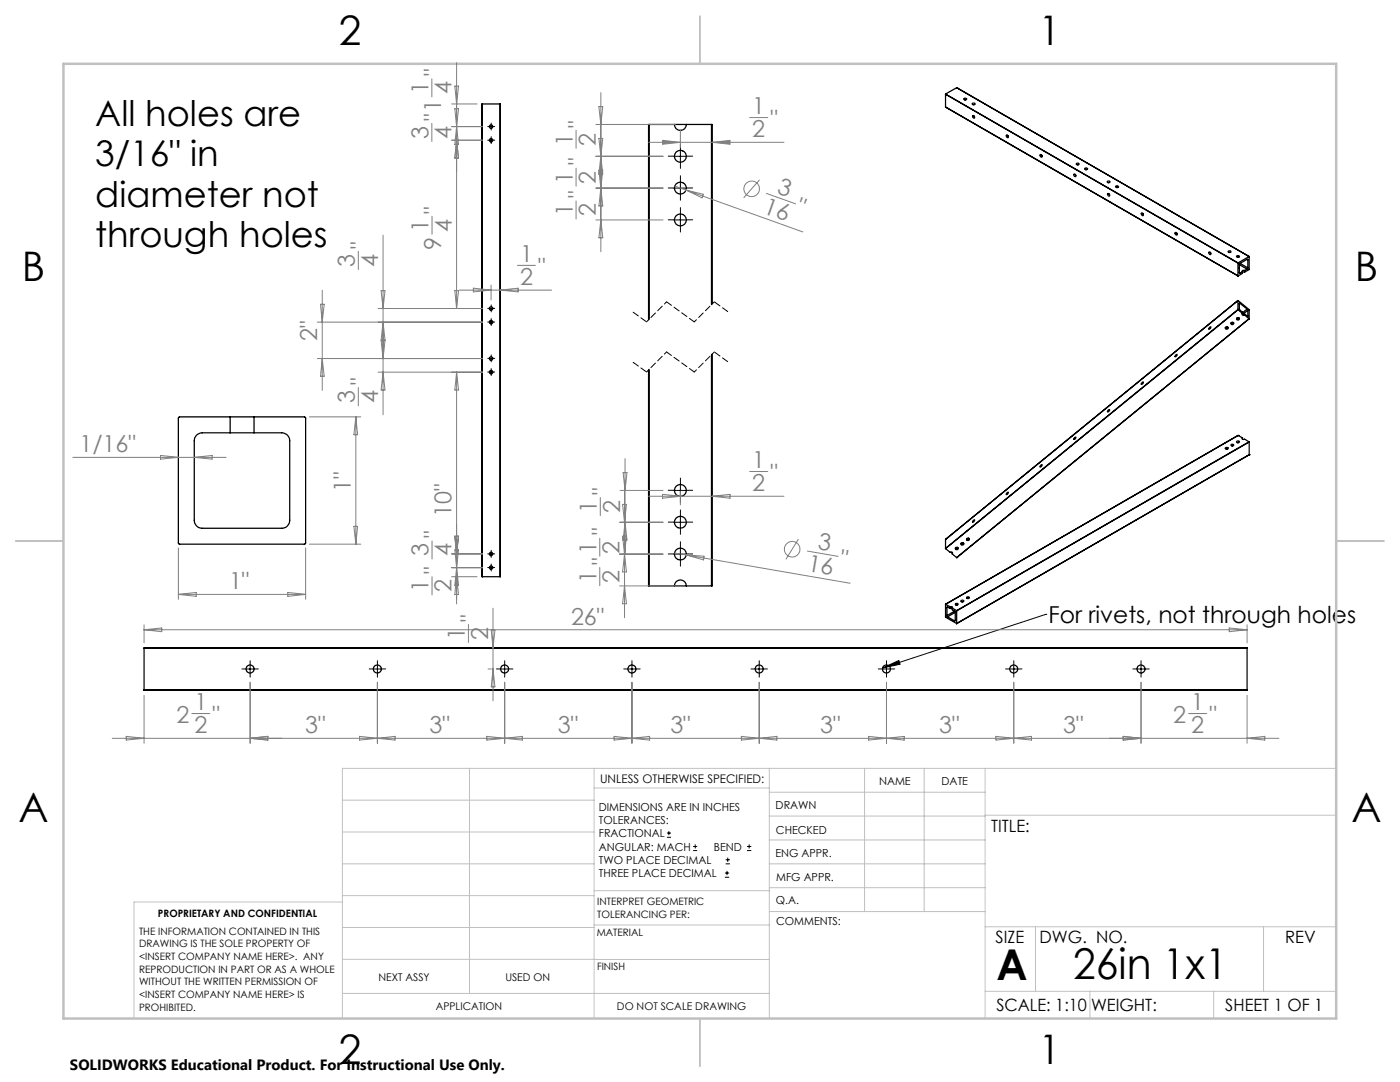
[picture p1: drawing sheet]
<svg xmlns="http://www.w3.org/2000/svg" width="279mm" height="216mm" viewBox="0 0 279 216" stroke-linecap="round" stroke-linejoin="round" font-family="sans-serif">
<g fill="none" stroke="#000" stroke-width=".25">
<path d="M188.7 18.8h.1M188.7 18.8v2.5M188.7 18.8l58.4 33.7M190.9 17.5h.1M190.9 17.5l58.4 33.7M190.9 17.5l-2.2 1.3M192.3 19.7a.33 .33 0 0 1 .6 .1 .31 .31 0 0 1-.3 .2 .31 .31 0 0 1-.3-.3zM192.5 19.9h.2M96.2 20.7v94.4M96.2 20.7h3.6M99.8 20.7v94.4M129.5 24.8h-.1v39"/>
<path d="M129.5 24.8v38.9M129.5 24.8h12.5M134.6 24.8a1.2 1.2 0 0 0 1.2 1.2 1.2 1.2 0 0 0 1.2-1.2M142 24.8h.1v35.8M142 24.8v36M188.7 21.3v.1M188.7 21.3l58.4 33.8M194.1 23.1a.25 .25 0 0 1 .3 .1 .25 .25 0 0 1-.1 .4zM194.1 20.6a.25 .25 0 0 1 .3-.1 .25 .25 0 0 1 .1 .3 .25 .25 0 0 1-.3 .1 .25 .25 0 0 1-.1-.3zM194.2 20.9h.2M194.4 23.1l.1 .2M200.9 27a.26 .26 0 0 1 .3 .1 .26 .26 0 0 1-.2 .3l-.1-.1z"/>
<path d="M201.1 27l.1 .2M207.6 30.8a.26 .26 0 0 1 .3 .2 .26 .26 0 0 1-.1 .3l-.2-.1zM207.9 30.9l.1 .2M214.3 34.7a.28 .28 0 0 1 .4 .2 .28 .28 0 0 1-.2 .3l-.2-.1zM214.6 34.8l.1 .2M214.9 32.6l.4 .1a.27 .27 0 0 1-.2 .2 .27 .27 0 0 1-.3-.2zM215 32.9h.2M216.5 33.6a.31 .31 0 0 1 .3-.1 .31 .31 0 0 1 .2 .3 .33 .33 0 0 1-.5-.2zM216.6 33.9h.3M221 36.2a.28 .28 0 0 1 .3-.1 .28 .28 0 0 1 .2 .2 .28 .28 0 0 1-.3 .2 .28 .28 0 0 1-.2-.3zM221.1 38.7a.25 .25 0 0 1 .3 .1 .25 .25 0 0 1-.2 .3zM221.2 36.4h.1"/>
<path d="M221.3 38.7l.1 .2M222.6 37.2a.31 .31 0 0 1 .4-.1 .31 .31 0 0 1 .2 .2 .33 .33 0 0 1-.6-.1zM222.8 37.4h.2M227.8 42.5a.29 .29 0 0 1 .3 .2 .29 .29 0 0 1 0 .3l-.3-.1zM228.1 42.6l.1 .2M234.5 46.4a.29 .29 0 0 1 .4 .2 .29 .29 0 0 1-.1 .3l-.2-.2zM234.8 46.5l.1 .2M241.3 50.3a.27 .27 0 0 1 .3 .2 .27 .27 0 0 1-.2 .3l-.2-.4zM241.5 50.4l.2 .2M245.1 50.2a.28 .28 0 0 1 .3-.2 .28 .28 0 0 1 .2 .3 .28 .28 0 0 1-.3 .1 .28 .28 0 0 1-.2-.2zM245.3 50.4h.2M246.8 51l.5 .1a.25 .25 0 0 1-.3 .3 .25 .25 0 0 1-.2-.4z"/>
<path d="M247 51.4h.2M247.1 52.5v2.6M247.1 60h.1M247.1 60l-58.4 47.6M247.1 60v1.8M247.1 60l2.2 1.8v1.8M247.1 52.5h.1M247.1 52.5l2.2-1.3v2.6l-.9 .5M247.3 54.4l.2 .1M247.3 53.4v.1M247.3 52.8v1.6M247.3 52.8l1.6 .9"/>
<path d="M247.5 52.6l-.2 .2M247.5 52.6l1.5 .8M248 54.3h.4M248 54.2v.3l-.9 .6M248 54.2l-.5 .3M248.4 54a.25 .25 0 0 0-.3-.1 .25 .25 0 0 0-.1 .3M248.4 54v.3M248.9 51.8h.1M248.9 51.8l-1.4 .8M248.9 53.7l-.5 .3M249 53.4l-.1 .3M249 51.8v1.6"/>
<path d="M129.4 73.8v43.1h.1M129.5 73.7v43.2M142 70.8v46.1M142.1 70.7v46.2h-.1M228 76.3h.2a.32 .32 0 0 1-.4 .3zM234.7 70.8h.2a.32 .32 0 0 1-.4 .3zM241.4 65.3h.3a.32 .32 0 0 1-.5 .3zM244.5 65.3l.3 .2 .3-.2M244.9 65.2l-.2 .2M245.7 64.4l.3 .2 .2-.2M246.1 64.3l-.3 .2M246.8 63.5l.3 .1 .2-.1"/>
<path d="M247.1 61.8h.1M247.1 61.8l-58.4 47.6M247.1 61.8l.9 .7M247.1 61.8l-58.4 47.7M247.2 63.4l-.3 .2M247.5 60.5h-.2v1.2l.7 .6v.2M247.5 60.5l1.4 1.2M247.5 60.5l-.2 .1M247.9 62.6l.3 .1h.2M248 62.5a.26 .26 0 0 0 0 .4 .26 .26 0 0 0 .4 0M248.4 62.7l.6 .3M248.4 62.9l.9 .7"/>
<path d="M248.4 62.7v.2M248.9 61.7l.1 .2M248.9 61.7l-.9 .7M249 61.9v1.1M249 63v.1M249 61.9l-.9 .8M249.3 63.6h.1M249.3 63.6l-58.4 47.7M45.9 83.2h-10.1l-.2 .1v25.1l.1 .2h25.2l.1-.1v-25.2l-.2-.1h-10.1M45.9 86.4h-5.5a1.57 1.57 0 0 0-1.6 1.5v15.9a1.57 1.57 0 0 0 1.6 1.6h15.8a1.57 1.57 0 0 0 1.6-1.6v-15.9a1.57 1.57 0 0 0-1.6-1.5h-5.5M45.9 83.2h4.8M45.9 86.4h4.8"/>
<path d="M45.9 83.2v3.2M50.7 83.2v3.2M200.9 98.4l.4-.1a.32 .32 0 0 1-.5 .3zM207.7 92.9l.3-.1a.32 .32 0 0 1-.4 .3zM214.4 87.3h.3a.32 .32 0 0 1-.4 .3zM221.2 81.8h.3a.35 .35 0 0 1-.5 .3zM244.5 89.4a.31 .31 0 0 1 .4-.1 .31 .31 0 0 1 .2 .2 .32 .32 0 0 1-.3 .1 .32 .32 0 0 1-.3-.2zM244.7 89.6h.2M245.7 88.7l.5 .1a.27 .27 0 0 1-.3 .2 .27 .27 0 0 1-.2-.2zM245.9 89h.1M246.8 88.1a.3 .3 0 0 1 .3-.1 .3 .3 0 0 1 .2 .2 .28 .28 0 0 1-.3 .2 .28 .28 0 0 1-.2-.3zM247 88.3h.2"/>
<path d="M247.1 86.9h.1M247.1 86.9l-58.4 33.7M247.1 86.9l.9 .5M248 87.4a.25 .25 0 0 0 .1 .3 .25 .25 0 0 0 .3-.1l.9 .6M248 87.4v.2M249.3 88.2h.1M249.3 88.2l-58.4 33.6M249.3 90.7h.1M249.3 90.7l-58.4 33.7M249.3 88.2l-58.4 33.7M249.3 88.2v2.5M96.2 115.1h3.6"/>
<path d="M129.5 116.9h12.5M134.6 116.9a1.2 1.2 0 0 1 1.2-1.2 1.2 1.2 0 0 1 1.2 1.2M188.7 109.4v.1M188.7 109.5l.9 .7a.26 .26 0 0 1 .4 0 .26 .26 0 0 1 0 .3M188.7 107.6h.1M188.7 107.6v1.8M190 110.5l.9 .8M190.1 110.2l-.1 .3M190.7 109.3l.2 .2 .3-.2M190.9 111.3h.1M191.1 109.2l-.3 .2M191.8 119.8a.33 .33 0 0 1 .5 .2 .31 .31 0 0 1-.3 .1 .31 .31 0 0 1-.2-.3z"/>
<path d="M191.8 108.4l.3 .1 .2-.1M192.2 108.3l-.3 .2M192.9 119.2a.26 .26 0 0 1 .3-.1 .26 .26 0 0 1 .2 .3h-.4zM192.9 107.5l.3 .1 .2-.1M193.1 119.4h.2M193.3 107.4l-.3 .2M194.2 103.9l.2-.2 .1 .1a.32 .32 0 0 1-.4 .3zM28.8 129.4v-.1h220.1v.1M28.8 137.7h220.1M28.8 129.4h220.1M28.8 129.4v8.3M188.7 123.1v.1"/>
<path d="M188.7 120.6h.1M188.7 123.2l2.2 1.2M188.7 120.6v2.5M188.7 120.6l.9 .5M189 122.8l.1 .3M189 121.2v1.6M189.1 121.1l-.1 .1M189.1 123.1l1.4 .8M189.1 121.1l.5 .3M189.6 121.1h.4v.2M189.6 121.4h.4M189.6 121.1v.3"/>
<path d="M190 121.3v.4l.5 .3M190 121.3l.9 .5M190.5 122l.1 .2M190.5 122l-1.5 .8M190.6 123.8l-.1 .1M190.6 122.2v1.6M190.6 122.2l-1.5 .9M190.7 120.4l.5 .1a.25 .25 0 0 1-.3 .2 .25 .25 0 0 1-.2-.3zM190.9 120.7h.1M190.9 121.8v.1M190.9 124.4h.1M190.9 121.9v2.5"/>
<path d="M191.9 120.1h.3M248.9 129.4v8.3"/>
<circle cx="98" cy="25.3" r=".35"/>
<circle cx="98" cy="28" r=".34"/>
<circle cx="135.8" cy="37.5" r="1.19"/>
<circle cx="135.8" cy="31.2" r="1.19"/>
<circle cx="135.8" cy="43.9" r="1.19"/>
<circle cx="98" cy="64.3" r=".35"/>
<circle cx="98" cy="74.2" r=".34"/>
<circle cx="98" cy="61.5" r=".34"/>
<circle cx="98" cy="71.5" r=".34"/>
<circle cx="244.8" cy="65.4" r=".27"/>
<circle cx="245.9" cy="64.5" r=".25"/>
<circle cx="247" cy="63.6" r=".25"/>
<circle cx="135.8" cy="97.9" r="1.19"/>
<circle cx="98" cy="110.5" r=".34"/>
<circle cx="98" cy="113.3" r=".34"/>
<circle cx="135.8" cy="110.6" r="1.19"/>
<circle cx="135.8" cy="104.2" r="1.19"/>
<circle cx="190.9" cy="109.5" r=".27"/>
<circle cx="192.1" cy="108.6" r=".27"/>
<circle cx="193.2" cy="107.6" r=".27"/>
<circle cx="49.9" cy="133.5" r=".8"/>
<circle cx="75.3" cy="133.5" r=".8"/>
<circle cx="100.7" cy="133.5" r=".8"/>
<circle cx="126.1" cy="133.5" r=".8"/>
<circle cx="151.5" cy="133.5" r=".8"/>
<circle cx="176.9" cy="133.5" r=".8"/>
<circle cx="202.3" cy="133.5" r=".8"/>
<circle cx="227.7" cy="133.5" r=".8"/>
</g>
<g fill="none" stroke="#808080" stroke-width=".2">
<path d="M86.2 15.7v3.6M90.8 17.2h.7l-.4 3.5zM91.1 12.5v49.1M119.9 18.5v31.7M86.2 24.6v3.7M90.1 25.3h6.2M90.1 20.7h5.1M90.1 28h6.2M90.8 21.7h.7l-.4 3.6zM91.1 25.3l.4 3.5h-.7zM91.1 28l.4 3.5h-.7zM115 26v3.6"/>
<path d="M115 33.5v3.6M118.9 24.8h15.9M118.9 31.2h13.4M118.9 37.5h13.4M119.5 21.3h.8l-.4 3.5zM119.5 27.6l.8 7.1h-.8l.8-7.1zM119.5 34h.8l-.8 7.1h.8zM129.4 28.4h27.1M132.2 28l3.6 .4-3.6 .4zM134.7 37.1l25.5 9.2M135.8 25.8v3.6M136.9 37.9l3.5 .9-.3 .7z"/>
<path d="M142.1 28.4l3.6-.4v.8zM149.6 23.5h3.6M151.6 35.9l-3.2 3.6M153 38.6l5.8 2.1M64.3 57.9v20M71.5 50.2v3.6M76.1 58h.7l-.4 3.6zM76.4 46.9v35.9M86.2 43.1v3.6M90.8 58h.7l-.4 3.6zM91.7 57.9h18.4M94.5 57.5l3.5 .4-3.5 .3z"/>
<path d="M98 56.9v3M99.8 57.9l3.6-.4v.7zM103.3 53h3.6M115 40.1v3.6M118.9 43.9h13.4M119.9 43.9l.4 3.5h-.8zM63.3 64.3h33M63.3 71.5h33M64 60.7h.7l-.4 3.6zM64.3 71.5l.4 3.6h-.7zM71.5 77.3v3.7M75.5 61.6h20.8"/>
<path d="M75.5 74.3h20.8M76.1 68h.7l-.4 3.5zM76.4 64.3l.4 3.5h-.7zM76.4 74.3l.4 3.5h-.7zM91.1 74.3v46.2M91.1 74.3l.4 3.5h-.7zM14.5 91.3h30.6M32 90.9l3.6 .4-3.6 .3zM38.8 91.3l3.5-.4v.7zM61.7 83.2h10.3M71 83.2v25.4M71 83.2l.4 3.5h-.8z"/>
<path d="M119.8 99.3v3.6M123.8 97.9h8.5M124.4 94.3h.7l-.4 3.6zM124.6 97.9v25.4M124.7 91.5v19.1M129.4 99h27.1M132.2 98.6l3.6 .4-3.6 .4zM135.8 98v2.8M142.1 99l3.6-.4v.8zM149.6 94.1h3.6M35.6 109.3v10.3M35.6 118.6h25.4"/>
<path d="M35.6 118.6l3.6-.4v.8zM57.4 118.2l3.6 .4-3.6 .4zM61 109.3v10.3M61.7 108.6h10.3M70.6 105h.8l-.4 3.6zM86.2 107.9v3.6M86.2 115.1v3.6M90.1 110.5h6.2M90.1 113.3h6.2M90.1 115.1h5.1M90.8 107h.7l-.4 3.5zM90.8 109.7h.7l-.4 3.6z"/>
<path d="M91.1 113.3l.4 3.5h-.7zM91.1 115.1l.4 3.5h-.7zM119.7 107.4v3.6M119.7 113.2v3.7M123.6 104.2h8.7M123.6 110.6h8.7M123.6 116.9h11.2M124.2 107h.8l-.8 7.1h.8zM124.2 100.6h.8l-.4 3.6zM124.6 116.9l.4 3.6h-.8zM124.7 104.2l.4 3.6h-.7zM134.6 110.3l2.3 .4"/>
<path d="M136.9 110.7l32.8 5.7M136.9 110.7l3.6 .3-.1 .7zM159.3 107.6l-2.5 4M161.1 110l6.2 1M28.8 124.7v3.6M28.8 138.7v9.6M28.8 125.7h220.1M28.8 125.7l3.5-.4v.7zM49.9 136.1v12.2M75.3 136.1v12.2M93.5 124.6v3.6M97.4 133.5h.7"/>
<path d="M98 125.7l.4 3.6 .4-3.6M98.4 121.4v18.4M98.4 133.5l.4 3.6h-.8zM100.7 136.1v12.2M126.1 136.1v12.2M151.5 136.1v12.2M176.9 136.1v12.2M202.3 136.1v12.2M227.7 136.1v12.2M245.3 125.3l3.6 .4-3.6 .3zM248.9 124.7v3.6M248.9 138.7v9.6"/>
<path d="M25.2 146.9l3.6 .4-3.6 .4zM38.3 142.4h3.6M49.9 147.3l3.5-.4v.8zM71.8 146.9l3.5 .4-3.5 .4zM75.3 147.3l3.5-.4v.8zM97.2 146.9l3.5 .4-3.5 .4zM100.7 147.3l3.5-.4v.8zM122.6 146.9l3.5 .4-3.5 .4zM126.1 147.3l3.5-.4v.8zM148 146.9l3.5 .4-3.5 .4zM151.5 147.3l3.5-.4v.8zM173.4 146.9l3.5 .4-3.5 .4z"/>
<path d="M176.9 147.3l3.5-.4v.8zM198.8 146.9l3.5 .4-3.5 .4zM202.3 147.3l3.5-.4v.8zM224.2 146.9l3.5 .4-3.5 .4zM237.2 142.4h3.6M248.9 147.3l3.5-.4v.8zM255.2 147.3h-232.8"/>
<circle cx="150" cy="37.7" r="1.55"/>
<circle cx="158.1" cy="109.6" r="1.55"/>
</g>
<g fill="none" stroke="#000" stroke-width=".2">
<path d="M97.6 25.3h.8M97.6 28h.8M98 24.9v.7M98 27.6v.8M134.5 31.2h2.5M134.5 37.5h2.5M135.8 29.9v2.5M135.8 36.3v2.5M134.5 43.9h2.5M135.8 42.6v2.5M97.6 64.3h.8M97.6 61.6h.8"/>
<path d="M97.6 71.5h.8M97.6 74.3h.8M98 61.2v.7M98 63.9v.7M98 71.2v.7M98 73.9v.7M134.5 97.9h2.5M135.8 96.6v2.5M97.6 110.5h.8M97.6 113.3h.8M98 110.2v.7M98 112.9v.7"/>
<path d="M134.5 104.2h2.5M134.5 110.6h2.5M135.8 102.9v2.5M135.8 109.3v2.5M49.1 133.5h1.6M49.9 132.7v1.6M74.5 133.5h1.6M75.3 132.7v1.6M99.9 133.5h1.6M100.7 132.7v1.6M125.3 133.5h1.6M126.1 132.7v1.6"/>
<path d="M150.7 133.5h1.6M151.5 132.7v1.6M176.1 133.5h1.6M176.1 133.3l3.3-1.5 .2 .7zM176.9 132.7v1.6M201.5 133.5h1.6M202.3 132.7v1.6M208.7 122.6h.1M208.7 122.6l-32.6 10.7M226.9 133.5h1.6M227.7 132.7v1.6M133.1 167.1h.8"/>
<path d="M133.1 166.2h.8M133.5 165.8v.9M138.3 169.7h.8M138.3 168.9h.8M138.7 168.5v.8M144.7 175h.8M144.7 174.2h.8M144.8 172.4h.9M144.8 171.6h.9M145.1 173.8v.8M145.2 171.1v.9M149.1 169.7h.8"/>
<path d="M149.1 168.9h.8M149.5 168.5v.8"/>
</g>
<g fill="none" stroke="#000" stroke-width=".2" stroke-dasharray="15.2 1.3 1.3 1.3">
<path d="M97.7 25.3h-.4M97.7 28h-.4M98 24.9v-.3M98 25.6v.3M98 27.6v-.3M98 28.3v.4M98.4 25.3h.3M98.4 28h.3M134.5 31.2h-1.1M134.5 37.5h-1.1M135.8 29.9v-1.2M135.8 32.4v1.2"/>
<path d="M135.8 36.3v-1.2M135.8 38.8v1.2M137 31.2h1.2M137 37.5h1.2M134.5 43.9h-1.1M135.8 42.6v-1.2M135.8 45.1v1.2M137 43.9h1.2M97.7 64.3h-.4M97.7 61.5h-.4M97.7 71.5h-.4M97.7 74.2h-.4"/>
<path d="M98 63.9v-.3M98 64.6v.4M98 61.2v-.4M98 61.9v.3M98 71.2v-.4M98 71.9v.3M98 73.9v-.4M98 74.6v.3M98.4 64.3h.3M98.4 61.5h.3M98.4 71.5h.3M98.4 74.2h.3"/>
<path d="M134.5 97.8h-1.1M135.8 96.6v-1.2M135.8 99.1v1.2M137 97.8h1.2M97.7 110.5h-.4M97.7 113.2h-.4M98 110.2v-.4M98 110.9v.3M98 112.9v-.4M98 113.6v.3M98.4 110.5h.3M98.4 113.2h.3"/>
<path d="M134.5 104.2h-1.1M134.5 110.5h-1.1M135.8 102.9v-1.2M135.8 105.4v1.2M135.8 109.3v-1.2M135.8 111.8v1.2M137 104.2h1.2M137 110.5h1.2M49.1 133.5h-.8M49.9 132.6v-.8M49.9 134.3v.8M50.8 133.5h.8"/>
<path d="M74.5 133.5h-.8M75.3 132.6v-.8M75.3 134.3v.8M76.2 133.5h.8M99.9 133.5h-.8M100.7 132.6v-.8M100.7 134.3v.8M101.6 133.5h.8M125.3 133.5h-.8M126.1 132.6v-.8M126.1 134.3v.8M127 133.5h.8"/>
<path d="M150.7 133.5h-.8M151.5 132.6v-.8M151.5 134.3v.8M152.4 133.5h.8M176.1 133.5h-.8M176.9 132.6v-.8M176.9 134.3v.8M177.8 133.5h.8M201.5 133.5h-.8M202.3 132.6v-.8M202.3 134.3v.8M203.2 133.5h.8"/>
<path d="M226.9 133.5h-.8M227.7 132.6v-.8M227.7 134.3v.8M228.6 133.5h.8"/>
</g>
<path d="M129 74.2l-2.7-2M129 64.2l-2.7-2M145.3 72.2l-2.7-2M145.3 62.2l-2.7-2" fill="none" stroke="#000" stroke-width=".2" stroke-dasharray="1.3 .6" stroke-dashoffset="-.1"/>
<path d="M133 70.2l-4 4M133 60.2l-4 4M142.6 70.2l-4 4M142.6 60.2l-4 4" fill="none" stroke="#000" stroke-width=".2" stroke-dasharray="1.3 .6" stroke-dashoffset=".7"/>
<path d="M138.6 74.2l-5.6-4M138.6 64.2l-5.6-4" fill="none" stroke="#000" stroke-width=".2" stroke-dasharray="1.3 .6" stroke-dashoffset=".1"/>
<g fill="none" stroke="#c0c0c0" stroke-width=".2">
<path d="M68.3 159.7h50.3M93.7 153.3v44.9M118.6 153.3v49.9M118.6 157.2h34.9M153.5 153.3v49.9M153.5 158.1h43.1M172.5 153.3v28.6M184.4 153.3v28.6M196.6 153.3v49.9M266.7 153.3h-198.4v49.9M68.3 178.7h50.3M68.3 172.4h50.3"/>
<path d="M68.3 166h50.3M68.3 180h-41.6v23.2M118.6 177.7h35M153.5 167.6h43.1M153.5 162.8h43.1M153.5 172.4h43.1M153.5 177.1h43.1M196.6 162.7h70.1M68.3 198.2h85.2M68.3 191.4l85.2 .1M68.3 185.1h50.3M118.6 184.6h35"/>
<path d="M153.6 181.9h43M196.6 197.8h70.1M196.6 184.9h70.1M206.7 184.9v12.9M217.5 197.8v5.4M242.2 197.8v5.4M252.2 184.9v12.9"/>
</g>
<path d="M139.7 3.2v9.5M3.1 107.9h9.6M266.7 107.9h9.5M139.7 203.2v9.6" fill="none" stroke="#c0c0c0" stroke-width=".25"/>
<path d="M12.7 12.7h254v190.5h-254z" fill="none" stroke="#c0c0c0" stroke-width=".5"/>
<path d="M176.1 133.3l3.3-1.5 .2 .7z" fill="#000"/>
<path d="M132.2 28l3.6 .4-3.6 .4zM142.1 28.4l3.6-.4v.8z" fill="#808080"/>
<g font-size="8.5">
<text x="198.9" y="195.5">A</text>
<text x="214.2" y="195.4">26in 1x1</text>
</g>
<g font-size="8.1">
<text x="67.6" y="8.9">2</text>
<text x="207.3" y="8.9">1</text>
<text x="4.4" y="56.2">B</text>
<text x="270.4" y="56.2">B</text>
<text x="3.7" y="164.1">A</text>
<text x="269.7" y="164.1">A</text>
<text x="67.6" y="212.4">2</text>
<text x="207.3" y="212.4">1</text>
</g>
<g font-size="7.1">
<text x="19" y="25.2">All holes are</text>
<text x="19" y="33.2">3/16&quot; in</text>
<text x="19" y="41.3">diameter not</text>
<text x="19" y="49.3">through holes</text>
</g>
<g font-size="4.7" fill="#808080">
<text x="88.1" y="15.2" transform="rotate(-90 88.1 15.2)">&quot;</text>
<text x="85.5" y="18.8" transform="rotate(-90 85.5 18.8)">1</text>
<text x="90.1" y="18.8" transform="rotate(-90 90.1 18.8)">4</text>
<text x="150.1" y="22.7">1</text>
<text x="85.5" y="27.7" transform="rotate(-90 85.5 27.7)">3</text>
<text x="88.1" y="24.1" transform="rotate(-90 88.1 24.1)">&quot;1</text>
<text x="90.1" y="27.7" transform="rotate(-90 90.1 27.7)">4</text>
<text x="114.3" y="29.1" transform="rotate(-90 114.3 29.1)">1</text>
<text x="116.8" y="25.5" transform="rotate(-90 116.8 25.5)">&quot;</text>
<text x="118.9" y="29.1" transform="rotate(-90 118.9 29.1)">2</text>
<text x="150.1" y="27.4">2</text>
<text x="153.7" y="25.3">&quot;</text>
<text x="116.8" y="33" transform="rotate(-90 116.8 33)">&quot;</text>
<text x="114.3" y="36.6" transform="rotate(-90 114.3 36.6)">1</text>
<text x="116.8" y="39.6" transform="rotate(-90 116.8 39.6)">&quot;</text>
<text x="118.9" y="36.6" transform="rotate(-90 118.9 36.6)">2</text>
<text x="154.9" y="38.5" transform="rotate(20 154.9 38.5)">3</text>
<text x="85.5" y="46.2" transform="rotate(-90 85.5 46.2)">1</text>
<text x="88.1" y="42.6" transform="rotate(-90 88.1 42.6)">&quot;</text>
<text x="90.1" y="46.2" transform="rotate(-90 90.1 46.2)">4</text>
<text x="114.3" y="43.2" transform="rotate(-90 114.3 43.2)">1</text>
<text x="118.9" y="43.2" transform="rotate(-90 118.9 43.2)">2</text>
<text x="152.1" y="42.4" transform="rotate(20 152.1 42.4)">16</text>
<text x="158.7" y="42.6" transform="rotate(20 158.7 42.6)">&quot;</text>
<text x="70.8" y="53.3" transform="rotate(-90 70.8 53.3)">3</text>
<text x="73.4" y="49.7" transform="rotate(-90 73.4 49.7)">&quot;</text>
<text x="75.5" y="53.3" transform="rotate(-90 75.5 53.3)">4</text>
<text x="88.1" y="49.8" transform="rotate(-90 88.1 49.8)">9</text>
<text x="103.8" y="52.2">1</text>
<text x="103.8" y="56.8">2</text>
<text x="107.4" y="54.8">&quot;</text>
<text x="63.3" y="68" transform="rotate(-90 63.3 68)">2&quot;</text>
<text x="73.4" y="76.8" transform="rotate(-90 73.4 76.8)">&quot;</text>
<text x="70.8" y="80.4" transform="rotate(-90 70.8 80.4)">3</text>
<text x="75.5" y="80.4" transform="rotate(-90 75.5 80.4)">4</text>
<text x="15.9" y="90.2">1/16&quot;</text>
<text x="150.1" y="93.4">1</text>
<text x="153.7" y="95.9">&quot;</text>
<text x="70" y="98.2" transform="rotate(-90 70 98.2)">1&quot;</text>
<text x="121.7" y="98.7" transform="rotate(-90 121.7 98.7)">&quot;</text>
<text x="150.1" y="98">2</text>
<text x="88.1" y="107.4" transform="rotate(-90 88.1 107.4)">&quot;</text>
<text x="90.1" y="103.1" transform="rotate(-90 90.1 103.1)">10&quot;</text>
<text x="119.1" y="102.3" transform="rotate(-90 119.1 102.3)">1</text>
<text x="121.6" y="106.8" transform="rotate(-90 121.6 106.8)">&quot;</text>
<text x="123.7" y="102.3" transform="rotate(-90 123.7 102.3)">2</text>
<text x="85.5" y="111" transform="rotate(-90 85.5 111)">3</text>
<text x="90.1" y="111" transform="rotate(-90 90.1 111)">4</text>
<text x="119" y="110.5" transform="rotate(-90 119 110.5)">1</text>
<text x="121.6" y="112.7" transform="rotate(-90 121.6 112.7)">&quot;</text>
<text x="123.6" y="110.5" transform="rotate(-90 123.6 110.5)">2</text>
<text x="161" y="113.9" transform="rotate(10 161 113.9)">16</text>
<text x="163.1" y="109.6" transform="rotate(10 163.1 109.6)">3</text>
<text x="167.5" y="112.9" transform="rotate(10 167.5 112.9)">&quot;</text>
<text x="45.7" y="117.6">1&quot;</text>
<text x="85.5" y="118.2" transform="rotate(-90 85.5 118.2)">1</text>
<text x="88.1" y="114.6" transform="rotate(-90 88.1 114.6)">&quot;</text>
<text x="90.1" y="118.2" transform="rotate(-90 90.1 118.2)">2</text>
<text x="119" y="116.3" transform="rotate(-90 119 116.3)">1</text>
<text x="123.6" y="116.3" transform="rotate(-90 123.6 116.3)">2</text>
<text x="95.3" y="124.1" transform="rotate(-90 95.3 124.1)">&quot;</text>
<text x="114" y="124.6">26&quot;</text>
<text x="92.8" y="127.7" transform="rotate(-90 92.8 127.7)">1</text>
<text x="97.4" y="127.7" transform="rotate(-90 97.4 127.7)">2</text>
<text x="38.8" y="141.6">1</text>
<text x="237.7" y="141.6">1</text>
<text x="35.2" y="144.2">2</text>
<text x="38.8" y="146.3">2</text>
<text x="42.4" y="144.2">&quot;</text>
<text x="60.9" y="146.3">3&quot;</text>
<text x="85.7" y="146.3">3&quot;</text>
<text x="111.3" y="146.3">3&quot;</text>
<text x="133.8" y="146.3">3&quot;</text>
<text x="163.7" y="146.3">3&quot;</text>
<text x="187.4" y="146.3">3&quot;</text>
<text x="212.2" y="146.3">3&quot;</text>
<text x="234.1" y="144.2">2</text>
<text x="237.7" y="146.3">2</text>
<text x="241.4" y="144.2">&quot;</text>
</g>
<text font-size="4.7" x="209.2" y="124.3">For rivets, not through holes</text>
<g font-size="3.4">
<text x="197.8" y="166">TITLE:</text>
<text x="198.7" y="188.1">SIZE</text>
<text x="207.5" y="188.1">DWG. NO.</text>
<text x="256.5" y="188.2">REV</text>
<text x="198.8" y="201.7">SCALE: 1:10</text>
<text x="217.7" y="201.8">WEIGHT:</text>
<text x="244.5" y="201.7">SHEET 1 OF 1</text>
</g>
<text font-size="3" x="14" y="213.5">SOLIDWORKS Educational Product. For Instructional Use Only.</text>
<text font-size="2.4" x="119.8" y="156.2">UNLESS OTHERWISE SPECIFIED:</text>
<g font-size="2.2">
<text x="119.5" y="161.8">DIMENSIONS ARE IN INCHES</text>
<text x="154.8" y="161.4">DRAWN</text>
<text x="175.4" y="156.6">NAME</text>
<text x="187.9" y="156.7">DATE</text>
<text x="119.5" y="164.4">TOLERANCES:</text>
<text x="119.5" y="167.1">FRACTIONAL</text>
<text x="154.9" y="166.3">CHECKED</text>
<text x="119.5" y="169.7">ANGULAR: MACH</text>
<text x="119.5" y="172.4">TWO PLACE DECIMAL</text>
<text x="142.5" y="169.7">BEND</text>
<text x="154.8" y="171">ENG APPR.</text>
<text x="119.5" y="175">THREE PLACE DECIMAL</text>
<text x="154.9" y="175.7">MFG APPR.</text>
<text x="154.9" y="180.4">Q.A.</text>
<text x="154.9" y="184.6">COMMENTS:</text>
</g>
<g font-size="2.1">
<text x="75.5" y="195.7">NEXT ASSY</text>
<text x="100.9" y="195.7">USED ON</text>
<text x="86.9" y="201.5">APPLICATION</text>
<text x="123.1" y="201.6">DO NOT SCALE DRAWING</text>
</g>
<g font-size="2">
<text x="31.5" y="182.9">PROPRIETARY AND CONFIDENTIAL</text>
<text x="119.2" y="180.6">INTERPRET GEOMETRIC</text>
<text x="119.2" y="183.1">TOLERANCING PER:</text>
<text x="27.8" y="186.5">THE INFORMATION CONTAINED IN THIS</text>
<text x="27.8" y="189">DRAWING IS THE SOLE PROPERTY OF</text>
<text x="27.8" y="191.6">&lt;INSERT COMPANY NAME HERE&gt;. ANY</text>
<text x="119.1" y="186.7">MATERIAL</text>
<text x="27.8" y="194.1">REPRODUCTION IN PART OR AS A WHOLE</text>
<text x="27.8" y="196.6">WITHOUT THE WRITTEN PERMISSION OF</text>
<text x="119.1" y="193.5">FINISH</text>
<text x="27.8" y="199.1">&lt;INSERT COMPANY NAME HERE&gt; IS</text>
<text x="27.8" y="201.7">PROHIBITED.</text>
</g>
</svg>
